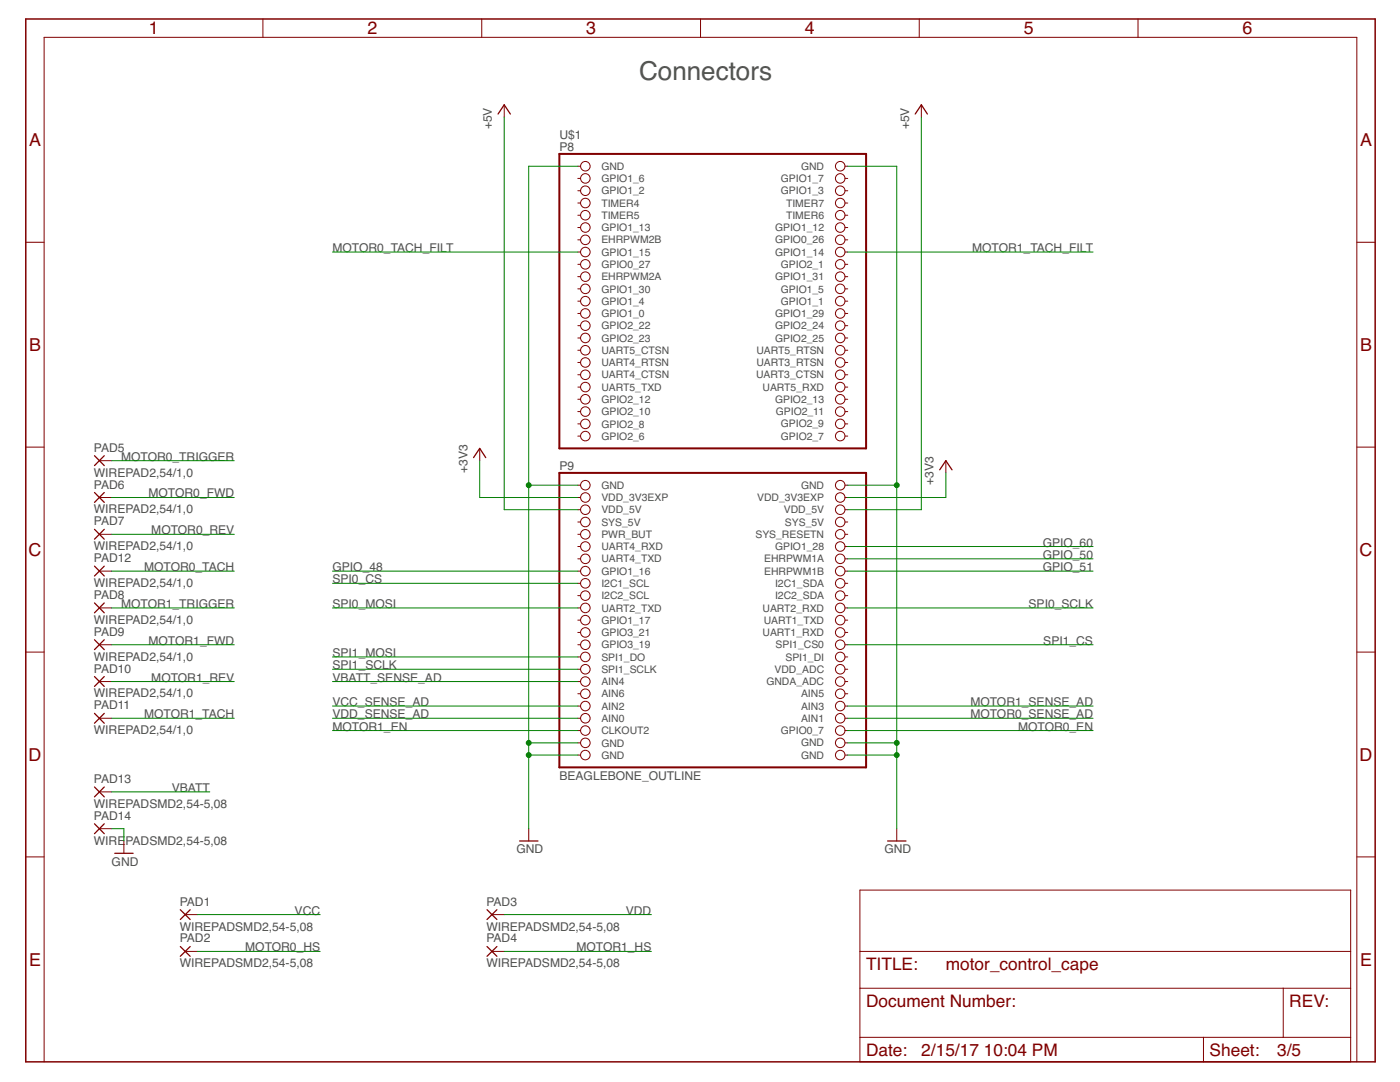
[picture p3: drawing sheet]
<svg xmlns="http://www.w3.org/2000/svg" width="279mm" height="216mm" viewBox="0 0 279 216" stroke-linecap="round" stroke-linejoin="round" font-family="sans-serif">
<path d="M5.1 3.8h269.3v208.1h-269.3z" fill="none" stroke="#800000" stroke-width=".3"/>
<g fill="none" stroke="#800000" stroke-width=".2">
<path d="M52.5 3.8v3.7M96.1 3.8v3.7M139.8 3.8v3.7M183.5 3.8v3.7M227.1 3.8v3.7M100.6 20.9v2.5M115.3 33.2h.5M115.3 35.6h.5M115.3 38.1h.5M168.6 33.2h.6M168.6 35.6h.6M168.6 38.1h.6"/>
<path d="M183.9 20.9v2.5M5.1 48.3h3.7M115.3 40.5h.5M115.3 42.9h.5M115.3 45.4h.5M115.3 47.9h.5M115.3 50.3h.5M115.3 52.7h.5M115.3 55.2h.5M115.3 57.6h.5M168.6 40.5h.6M168.6 42.9h.6"/>
<path d="M168.6 45.4h.6M168.6 47.9h.6M168.6 50.3h.6M168.6 52.7h.6M168.6 55.2h.6M168.6 57.6h.6M270.8 48.3h3.6M115.3 60.1h.5M115.3 62.5h.5M115.3 65h.5M115.3 67.4h.5M115.3 69.9h.5"/>
<path d="M115.3 72.3h.5M115.3 74.8h.5M115.3 77.2h.5M115.3 79.7h.5M168.6 60.1h.6M168.6 62.5h.6M168.6 65h.6M168.6 67.4h.6M168.6 69.9h.6M168.6 72.3h.6M168.6 74.8h.6M168.6 77.2h.6"/>
<path d="M168.6 79.7h.6M5.1 89.2h3.7M19.8 99.3h2.5M19.8 91.9h2.5M95.7 89.5v2.4M115.3 96.8h.5M115.3 99.3h.5M115.3 82.1h.5M115.3 84.6h.5M115.3 87h.5M168.6 96.8h.6M168.6 99.3h.6"/>
<path d="M168.6 82.1h.6M168.6 84.6h.6M168.6 87h.6M188.8 91.9v2.5M270.8 89.2h3.6M19.8 106.6h2.5M19.8 114h2.5M115.3 101.7h.5M115.3 104.2h.5M115.3 106.6h.5M115.3 109.1h.5M115.3 111.5h.5"/>
<path d="M115.3 114h.5M115.3 116.4h.5M115.3 118.9h.5M168.6 101.7h.6M168.6 104.2h.6M168.6 106.6h.6M168.6 109.1h.6M168.6 111.5h.6M168.6 114h.6M168.6 116.4h.6M168.6 118.9h.6M5.1 130.1h3.7"/>
<path d="M19.8 121.3h2.5M19.8 128.7h2.5M19.8 136h2.5M115.3 121.3h.5M115.3 123.7h.5M115.3 126.2h.5M115.3 128.7h.5M115.3 131.1h.5M115.3 133.5h.5M115.3 136h.5M115.3 138.4h.5M168.6 121.3h.6"/>
<path d="M168.6 123.7h.6M168.6 126.2h.6M168.6 128.7h.6M168.6 131.1h.6M168.6 133.5h.6M168.6 136h.6M168.6 138.4h.6M270.8 130.1h3.6M19.8 143.3h2.5M19.8 158h2.5M115.3 140.9h.5M115.3 143.3h.5"/>
<path d="M115.3 145.8h.5M115.3 148.2h.5M115.3 150.7h.5M168.6 140.9h.6M168.6 143.3h.6M168.6 145.8h.6M168.6 148.2h.6M168.6 150.7h.6M5.1 171h3.7M19.8 165.4h2.5M24.7 167.8v2.5M105.5 165.4v2.4"/>
<path d="M171.6 177.6h98v34.3h-98zM179 165.4v2.4M270.8 171h3.6M37 189.8h2.4M37 182.5h2.4M98.2 189.8h2.4M98.2 182.5h2.4M171.6 197.2h98M171.6 189.8h98M256.1 197.2v9.8M8.8 211.9v-204.4h262v204.4M171.6 207h98"/>
<path d="M240.2 207v4.9"/>
<circle cx="116.8" cy="33.2" r=".95"/>
<circle cx="116.8" cy="35.6" r=".95"/>
<circle cx="116.8" cy="38.1" r=".95"/>
<circle cx="167.7" cy="38.1" r=".95"/>
<circle cx="167.7" cy="33.2" r=".95"/>
<circle cx="167.7" cy="35.6" r=".95"/>
<circle cx="116.8" cy="45.4" r=".95"/>
<circle cx="116.8" cy="47.9" r=".95"/>
<circle cx="116.8" cy="40.5" r=".95"/>
<circle cx="116.8" cy="57.6" r=".95"/>
<circle cx="116.8" cy="52.7" r=".95"/>
<circle cx="116.8" cy="50.3" r=".95"/>
<circle cx="116.8" cy="42.9" r=".95"/>
<circle cx="116.8" cy="55.2" r=".95"/>
<circle cx="167.7" cy="40.5" r=".95"/>
<circle cx="167.7" cy="45.4" r=".95"/>
<circle cx="167.7" cy="47.9" r=".95"/>
<circle cx="167.7" cy="57.6" r=".95"/>
<circle cx="167.7" cy="50.3" r=".95"/>
<circle cx="167.7" cy="52.7" r=".95"/>
<circle cx="167.7" cy="42.9" r=".95"/>
<circle cx="167.7" cy="55.2" r=".95"/>
<circle cx="116.8" cy="62.5" r=".95"/>
<circle cx="116.8" cy="67.4" r=".95"/>
<circle cx="116.8" cy="65" r=".95"/>
<circle cx="116.8" cy="74.8" r=".95"/>
<circle cx="116.8" cy="77.2" r=".95"/>
<circle cx="116.8" cy="72.3" r=".95"/>
<circle cx="116.8" cy="69.9" r=".95"/>
<circle cx="116.8" cy="79.7" r=".95"/>
<circle cx="116.8" cy="60.1" r=".95"/>
<circle cx="167.7" cy="62.5" r=".95"/>
<circle cx="167.7" cy="74.8" r=".95"/>
<circle cx="167.7" cy="77.2" r=".95"/>
<circle cx="167.7" cy="65" r=".95"/>
<circle cx="167.7" cy="69.9" r=".95"/>
<circle cx="167.7" cy="79.7" r=".95"/>
<circle cx="167.7" cy="67.4" r=".95"/>
<circle cx="167.7" cy="72.3" r=".95"/>
<circle cx="167.7" cy="60.1" r=".95"/>
<circle cx="116.8" cy="96.8" r=".95"/>
<circle cx="116.8" cy="99.3" r=".95"/>
<circle cx="116.8" cy="87" r=".95"/>
<circle cx="116.8" cy="84.6" r=".95"/>
<circle cx="116.8" cy="82.1" r=".95"/>
<circle cx="167.7" cy="96.8" r=".95"/>
<circle cx="167.7" cy="99.3" r=".95"/>
<circle cx="167.7" cy="87" r=".95"/>
<circle cx="167.7" cy="84.6" r=".95"/>
<circle cx="167.7" cy="82.1" r=".95"/>
<circle cx="116.8" cy="109.1" r=".95"/>
<circle cx="116.8" cy="116.4" r=".95"/>
<circle cx="116.8" cy="104.2" r=".95"/>
<circle cx="116.8" cy="106.6" r=".95"/>
<circle cx="116.8" cy="114" r=".95"/>
<circle cx="116.8" cy="101.7" r=".95"/>
<circle cx="116.8" cy="111.5" r=".95"/>
<circle cx="116.8" cy="118.9" r=".95"/>
<circle cx="167.7" cy="101.7" r=".95"/>
<circle cx="167.7" cy="104.2" r=".95"/>
<circle cx="167.7" cy="111.5" r=".95"/>
<circle cx="167.7" cy="109.1" r=".95"/>
<circle cx="167.7" cy="118.9" r=".95"/>
<circle cx="167.7" cy="106.6" r=".95"/>
<circle cx="167.7" cy="114" r=".95"/>
<circle cx="167.7" cy="116.4" r=".95"/>
<circle cx="116.8" cy="123.7" r=".95"/>
<circle cx="116.8" cy="126.2" r=".95"/>
<circle cx="116.8" cy="131.1" r=".95"/>
<circle cx="116.8" cy="136" r=".95"/>
<circle cx="116.8" cy="128.7" r=".95"/>
<circle cx="116.8" cy="138.4" r=".95"/>
<circle cx="116.8" cy="133.5" r=".95"/>
<circle cx="116.8" cy="121.3" r=".95"/>
<circle cx="167.7" cy="121.3" r=".95"/>
<circle cx="167.7" cy="136" r=".95"/>
<circle cx="167.7" cy="128.7" r=".95"/>
<circle cx="167.7" cy="131.1" r=".95"/>
<circle cx="167.7" cy="133.5" r=".95"/>
<circle cx="167.7" cy="123.7" r=".95"/>
<circle cx="167.7" cy="126.2" r=".95"/>
<circle cx="167.7" cy="138.4" r=".95"/>
<circle cx="116.8" cy="140.9" r=".95"/>
<circle cx="116.8" cy="145.8" r=".95"/>
<circle cx="116.8" cy="150.7" r=".95"/>
<circle cx="116.8" cy="143.3" r=".95"/>
<circle cx="116.8" cy="148.2" r=".95"/>
<circle cx="167.7" cy="143.3" r=".95"/>
<circle cx="167.7" cy="150.7" r=".95"/>
<circle cx="167.7" cy="145.8" r=".95"/>
<circle cx="167.7" cy="140.9" r=".95"/>
<circle cx="167.7" cy="148.2" r=".95"/>
</g>
<path d="M111.6 30.7h61.2v58.8h-61.2zM111.6 94.4h61.2v58.7h-61.2z" fill="none" stroke="#800000" stroke-width=".4"/>
<g fill="none" stroke="#800000" stroke-width=".25">
<path d="M99.4 22.8l1.2-1.9 1.3 1.9M182.6 22.8l1.3-1.9 1.2 1.9M18.9 90.9l1.9 2M18.9 98.3l1.9 1.9M20.8 90.9l-1.9 2M20.8 98.3l-1.9 1.9M94.5 91.3l1.2-1.8 1.2 1.8M187.5 93.7l1.3-1.8 1.2 1.8M18.9 105.6l1.9 2M18.9 113l1.9 1.9M20.8 105.6l-1.9 2M20.8 113l-1.9 1.9"/>
<path d="M18.9 120.3l1.9 2M18.9 127.7l1.9 1.9M18.9 135l1.9 2M20.8 120.3l-1.9 2M20.8 127.7l-1.9 1.9M20.8 135l-1.9 2M18.9 142.3l1.9 2M18.9 157l1.9 2M20.8 142.3l-1.9 2M20.8 157l-1.9 2M18.9 164.4l1.9 1.9M20.8 164.4l-1.9 1.9"/>
<path d="M22.9 170.3h3.7M103.7 167.8h3.7M177.1 167.8h3.7M36 181.5l2 2M36 188.9l2 1.9M38 181.5l-2 2M38 188.9l-2 1.9M97.2 181.5l2 2M97.2 188.9l2 1.9M99.2 181.5l-2 2M99.2 188.9l-2 1.9"/>
</g>
<g fill="none" stroke="#008000" stroke-width=".2">
<path d="M100.6 23.4v78.3h14.7M115.3 33.2h-9.8v132.2M169.2 33.2h9.8v132.2M183.9 23.4v78.3h-14.7M66.4 50.3h48.9M169.2 50.3h48.9M22.3 91.9h24.5M22.3 99.3h24.5M95.7 91.9v7.4h19.6M105.5 96.8h9.8M169.2 96.8h9.8M188.8 94.4v4.9h-19.6"/>
<path d="M22.3 114h24.5M22.3 106.6h24.5M66.4 114h48.9M66.4 116.4h48.9M169.2 109.1h48.9M169.2 111.5h48.9M169.2 114h48.9M22.3 128.7h24.5M22.3 121.3h24.5M22.3 136h24.5M66.4 131.1h48.9M66.4 133.5h48.9"/>
<path d="M66.4 121.3h48.9M66.4 136h48.9M169.2 128.7h48.9M169.2 121.3h48.9M22.3 143.3h24.5M22.3 158h19.6M66.4 140.9h48.9M66.4 143.3h48.9M66.4 145.8h48.9M105.5 148.2h9.8M105.5 150.7h9.8M169.2 148.2h9.8"/>
<path d="M169.2 150.7h9.8M169.2 140.9h48.9M169.2 143.3h48.9M169.2 145.8h48.9M22.3 165.4h2.4v2.4M39.4 182.5h24.5M39.4 189.8h24.5M100.6 182.5h29.4M100.6 189.8h29.4"/>
</g>
<g fill="#008000" stroke="#008000" stroke-width=".2">
<circle cx="105.5" cy="96.8" r=".49"/>
<circle cx="105.5" cy="148.2" r=".49"/>
<circle cx="105.5" cy="150.7" r=".49"/>
<circle cx="179" cy="150.7" r=".49"/>
<circle cx="179" cy="148.2" r=".49"/>
<circle cx="179" cy="96.8" r=".49"/>
</g>
<text font-size="5.2" fill="#505050" x="127.6" y="16">Connectors</text>
<g font-size="3.6" fill="#800000">
<text x="29.7" y="6.9">1</text>
<text x="73.3" y="6.9">2</text>
<text x="117" y="6.9">3</text>
<text x="160.7" y="6.9">4</text>
<text x="204.3" y="6.9">5</text>
<text x="248" y="6.9">6</text>
<text x="5.8" y="29.1">A</text>
<text x="271.4" y="29.1">A</text>
<text x="5.8" y="70">B</text>
<text x="271.4" y="70">B</text>
<text x="5.7" y="110.9">C</text>
<text x="271.3" y="110.9">C</text>
<text x="5.7" y="151.8">D</text>
<text x="271.3" y="151.8">D</text>
<text x="5.8" y="192.7">E</text>
<text x="271.4" y="192.7">E</text>
</g>
<g font-size="3.5" fill="#800000">
<text x="172.8" y="193.5">TITLE:</text>
<text x="188.8" y="193.5">motor_control_cape</text>
<text x="172.8" y="200.9">Document Number:</text>
<text x="257.3" y="200.9">REV:</text>
<text x="172.8" y="210.7">Date:</text>
<text x="183.9" y="210.7">2/15/17</text>
<text x="196.3" y="210.7">10:04 PM</text>
<text x="241.4" y="210.7">Sheet:</text>
<text x="254.9" y="210.7">3/5</text>
</g>
<g font-size="2.4" fill="#505050">
<text x="98.2" y="25.8" transform="rotate(-90 98.2 25.8)">+5V</text>
<text x="111.6" y="27.7">U$1</text>
<text x="181.4" y="25.8" transform="rotate(-90 181.4 25.8)">+5V</text>
<text x="111.6" y="30.1">P8</text>
<text x="66.3" y="50.3">MOTOR0_TACH_FILT</text>
<text x="194" y="50.3">MOTOR1_TACH_FILT</text>
<text x="18.7" y="95.1">WIREPAD2,54/1,0</text>
<text x="18.7" y="90.1">PAD5</text>
<text x="24.2" y="91.9">MOTOR0_TRIGGER</text>
<text x="93.3" y="94.4" transform="rotate(-90 93.3 94.4)">+3V3</text>
<text x="111.6" y="93.8">P9</text>
<text x="18.7" y="97.5">PAD6</text>
<text x="29.6" y="99.3">MOTOR0_FWD</text>
<text x="186.3" y="96.8" transform="rotate(-90 186.3 96.8)">+3V3</text>
<text x="18.7" y="102.4">WIREPAD2,54/1,0</text>
<text x="18.7" y="104.8">PAD7</text>
<text x="30.2" y="106.6">MOTOR0_REV</text>
<text x="18.7" y="109.8">WIREPAD2,54/1,0</text>
<text x="18.7" y="112.2">PAD12</text>
<text x="28.8" y="114">MOTOR0_TACH</text>
<text x="66.3" y="114">GPIO_48</text>
<text x="208.1" y="109.1">GPIO_60</text>
<text x="208.1" y="111.5">GPIO_50</text>
<text x="208.1" y="114">GPIO_51</text>
<text x="18.7" y="117.1">WIREPAD2,54/1,0</text>
<text x="18.7" y="119.5">PAD8</text>
<text x="66.3" y="116.4">SPI0_CS</text>
<text x="18.7" y="124.5">WIREPAD2,54/1,0</text>
<text x="24.2" y="121.3">MOTOR1_TRIGGER</text>
<text x="66.3" y="121.3">SPI0_MOSI</text>
<text x="205.3" y="121.3">SPI0_SCLK</text>
<text x="18.7" y="131.8">WIREPAD2,54/1,0</text>
<text x="18.7" y="126.9">PAD9</text>
<text x="29.6" y="128.6">MOTOR1_FWD</text>
<text x="66.3" y="131.1">SPI1_MOSI</text>
<text x="208.2" y="128.6">SPI1_CS</text>
<text x="18.7" y="134.2">PAD10</text>
<text x="30.2" y="136">MOTOR1_REV</text>
<text x="66.3" y="133.5">SPI1_SCLK</text>
<text x="66.3" y="136">VBATT_SENSE_AD</text>
<text x="18.7" y="139.2">WIREPAD2,54/1,0</text>
<text x="18.7" y="141.5">PAD11</text>
<text x="28.8" y="143.3">MOTOR1_TACH</text>
<text x="66.3" y="140.9">VCC_SENSE_AD</text>
<text x="66.3" y="143.3">VDD_SENSE_AD</text>
<text x="193.7" y="143.3">MOTOR0_SENSE_AD</text>
<text x="193.7" y="140.9">MOTOR1_SENSE_AD</text>
<text x="18.7" y="146.5">WIREPAD2,54/1,0</text>
<text x="66.3" y="145.8">MOTOR1_EN</text>
<text x="203.2" y="145.8">MOTOR0_EN</text>
<text x="111.6" y="155.6">BEAGLEBONE_OUTLINE</text>
<text x="18.7" y="161.2">WIREPADSMD2,54-5,08</text>
<text x="18.7" y="156.2">PAD13</text>
<text x="34.3" y="158">VBATT</text>
<text x="18.7" y="163.6">PAD14</text>
<text x="18.7" y="168.5">WIRE</text>
<text x="22.3" y="172.7">GND</text>
<text x="25" y="168.5">PADSMD2,54-5,08</text>
<text x="103.1" y="170.3">GND</text>
<text x="176.5" y="170.3">GND</text>
<text x="35.9" y="185.7">WIREPADSMD2,54-5,08</text>
<text x="35.9" y="180.7">PAD1</text>
<text x="58.8" y="182.5">VCC</text>
<text x="97.1" y="185.7">WIREPADSMD2,54-5,08</text>
<text x="97.1" y="180.7">PAD3</text>
<text x="124.9" y="182.5">VDD</text>
<text x="35.9" y="188.1">PAD2</text>
<text x="48.9" y="189.8">MOTOR0_HS</text>
<text x="97.1" y="188.1">PAD4</text>
<text x="115" y="189.8">MOTOR1_HS</text>
<text x="35.9" y="193">WIREPADSMD2,54-5,08</text>
<text x="97.1" y="193">WIREPADSMD2,54-5,08</text>
</g>
<g font-size="2.1" fill="#505050">
<text x="120" y="33.9">GND</text>
<text x="159.9" y="33.9">GND</text>
<text x="120" y="36.3">GPIO1_6</text>
<text x="120" y="38.8">GPIO1_2</text>
<text x="120" y="41.2">TIMER4</text>
<text x="155.8" y="36.3">GPIO1_7</text>
<text x="155.8" y="38.8">GPIO1_3</text>
<text x="156.9" y="41.2">TIMER7</text>
<text x="120" y="43.7">TIMER5</text>
<text x="120" y="46.1">GPIO1_13</text>
<text x="154.7" y="46.1">GPIO1_12</text>
<text x="156.9" y="43.7">TIMER6</text>
<text x="120" y="48.6">EHRPWM2B</text>
<text x="120" y="51">GPIO1_15</text>
<text x="120" y="53.5">GPIO0_27</text>
<text x="154.7" y="48.6">GPIO0_26</text>
<text x="154.7" y="51">GPIO1_14</text>
<text x="155.8" y="53.5">GPIO2_1</text>
<text x="120" y="55.9">EHRPWM2A</text>
<text x="120" y="58.4">GPIO1_30</text>
<text x="154.7" y="55.9">GPIO1_31</text>
<text x="155.8" y="58.4">GPIO1_5</text>
<text x="120" y="60.8">GPIO1_4</text>
<text x="120" y="63.3">GPIO1_0</text>
<text x="120" y="65.7">GPIO2_22</text>
<text x="154.7" y="63.3">GPIO1_29</text>
<text x="154.7" y="65.7">GPIO2_24</text>
<text x="155.8" y="60.8">GPIO1_1</text>
<text x="120" y="68.2">GPIO2_23</text>
<text x="120" y="70.6">UART5_CTSN</text>
<text x="151" y="70.6">UART5_RTSN</text>
<text x="154.7" y="68.2">GPIO2_25</text>
<text x="120" y="73.1">UART4_RTSN</text>
<text x="120" y="75.5">UART4_CTSN</text>
<text x="120" y="78">UART5_TXD</text>
<text x="150.9" y="75.5">UART3_CTSN</text>
<text x="151" y="73.1">UART3_RTSN</text>
<text x="152.2" y="78">UART5_RXD</text>
<text x="120" y="80.4">GPIO2_12</text>
<text x="120" y="82.9">GPIO2_10</text>
<text x="154.7" y="80.4">GPIO2_13</text>
<text x="154.8" y="82.9">GPIO2_11</text>
<text x="120" y="85.3">GPIO2_8</text>
<text x="120" y="87.8">GPIO2_6</text>
<text x="155.8" y="85.3">GPIO2_9</text>
<text x="155.8" y="87.7">GPIO2_7</text>
<text x="120" y="97.5">GND</text>
<text x="120" y="100">VDD_3V3EXP</text>
<text x="151.1" y="100">VDD_3V3EXP</text>
<text x="159.9" y="97.5">GND</text>
<text x="120" y="102.4">VDD_5V</text>
<text x="120" y="104.9">SYS_5V</text>
<text x="120" y="107.3">PWR_BUT</text>
<text x="150.8" y="107.3">SYS_RESETN</text>
<text x="156.4" y="102.4">VDD_5V</text>
<text x="156.6" y="104.9">SYS_5V</text>
<text x="120" y="109.8">UART4_RXD</text>
<text x="120" y="112.2">UART4_TXD</text>
<text x="152.5" y="112.2">EHRPWM1A</text>
<text x="154.7" y="109.8">GPIO1_28</text>
<text x="120" y="114.7">GPIO1_16</text>
<text x="120" y="117.1">I2C1_SCL</text>
<text x="120" y="119.6">I2C2_SCL</text>
<text x="152.5" y="114.7">EHRPWM1B</text>
<text x="154.7" y="117.1">I2C1_SDA</text>
<text x="154.7" y="119.6">I2C2_SDA</text>
<text x="120" y="122">UART2_TXD</text>
<text x="120" y="124.5">GPIO1_17</text>
<text x="152.2" y="122">UART2_RXD</text>
<text x="152.4" y="124.5">UART1_TXD</text>
<text x="120" y="126.9">GPIO3_21</text>
<text x="120" y="129.4">GPIO3_19</text>
<text x="120" y="131.8">SPI1_DO</text>
<text x="152.2" y="126.9">UART1_RXD</text>
<text x="154.8" y="129.4">SPI1_CS0</text>
<text x="156.7" y="131.8">SPI1_DI</text>
<text x="120" y="134.3">SPI1_SCLK</text>
<text x="120" y="136.7">AIN4</text>
<text x="152.9" y="136.7">GNDA_ADC</text>
<text x="154.6" y="134.3">VDD_ADC</text>
<text x="120" y="139.2">AIN6</text>
<text x="120" y="141.6">AIN2</text>
<text x="159.9" y="139.2">AIN5</text>
<text x="159.9" y="141.6">AIN3</text>
<text x="120" y="144.1">AIN0</text>
<text x="120" y="146.5">CLKOUT2</text>
<text x="120" y="149">GND</text>
<text x="155.8" y="146.5">GPIO0_7</text>
<text x="159.9" y="144.1">AIN1</text>
<text x="159.9" y="149">GND</text>
<text x="120" y="151.4">GND</text>
<text x="159.9" y="151.4">GND</text>
</g>
</svg>
